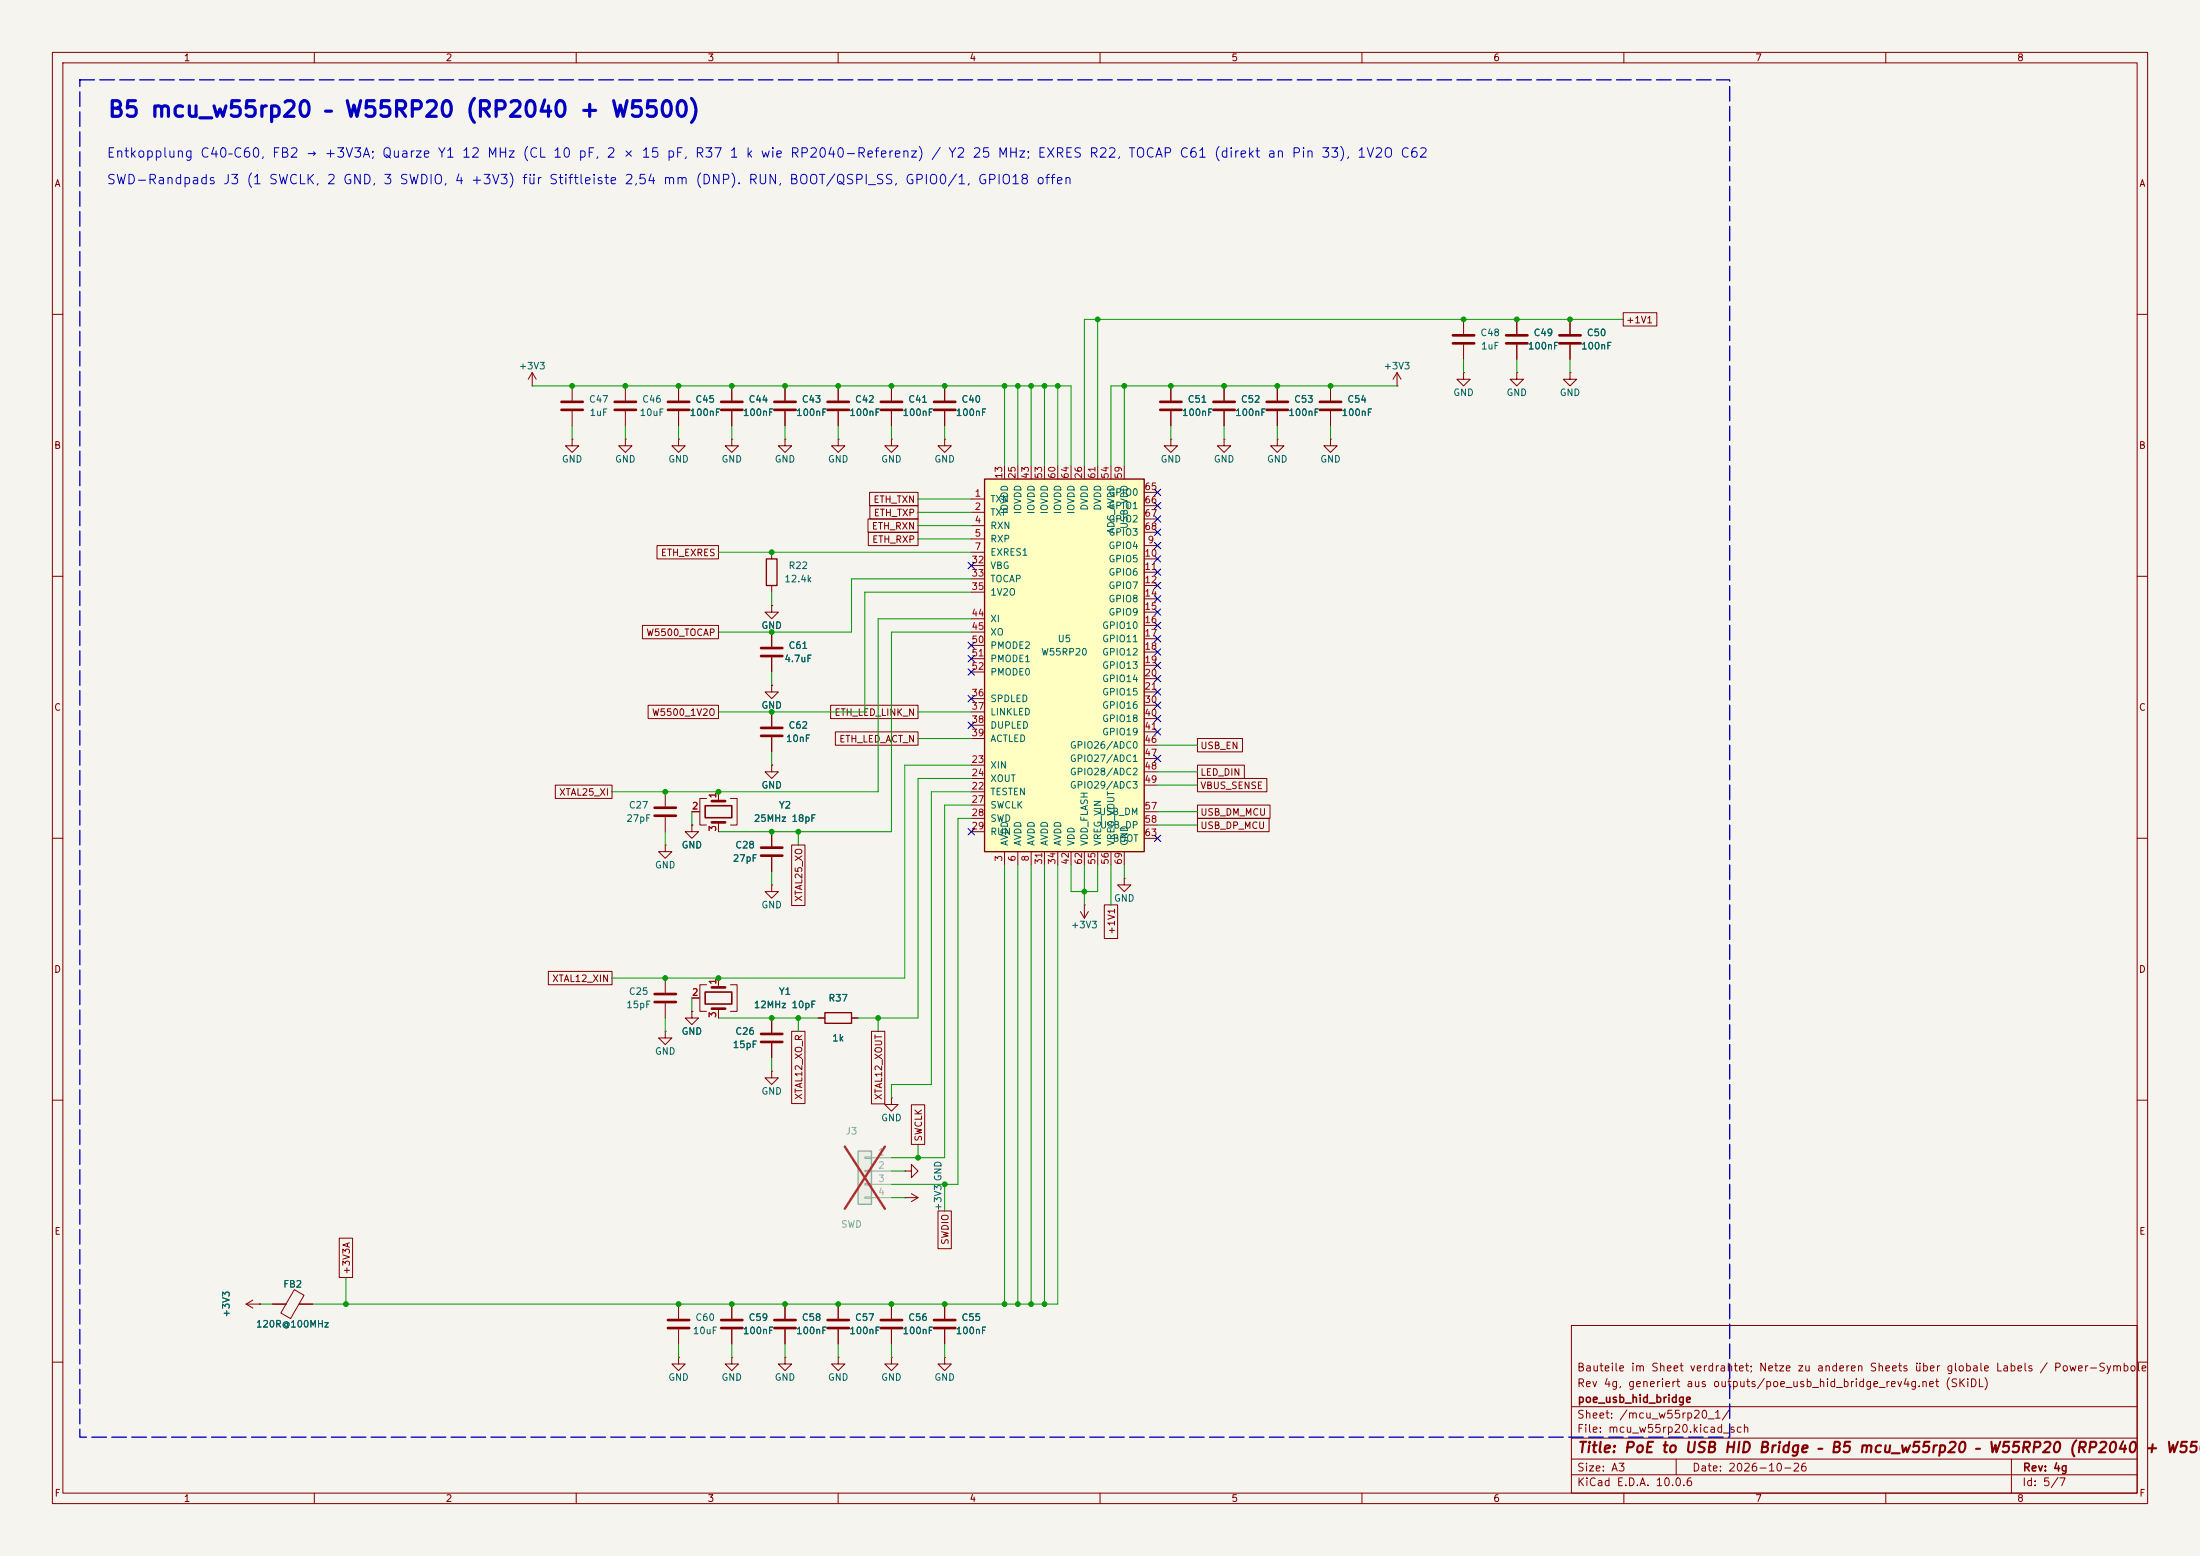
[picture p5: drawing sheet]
<svg xmlns="http://www.w3.org/2000/svg" width="420mm" height="297mm" viewBox="0 0 420 297" stroke-linecap="round" stroke-linejoin="round" font-family="sans-serif">
<path d="M0 0h420v297h-420z" fill="#f5f4ef" stroke="#f5f4ef" stroke-width=".19"/>
<g fill="none" stroke="#840000" stroke-width=".19">
<path d="M10 10h400v277h-400zM12 12h396v273h-396zM60 10v2M110 10v2M160 10v2M210 10v2M260 10v2M310 10v2M360 10v2M10 60h2M233.7 73.7v2.8M233.7 78.5v2.8"/>
<path d="M408 60h2M139.7 83.8v1.3h1.3l-1.3 1.3-1.3-1.3h1.3M139.7 83.8h.1M149.9 83.8v1.3h1.2l-1.2 1.3-1.3-1.3h1.3M149.9 83.8h.1M10 110h2M408 110h2M10 160h2M408 160h2M206.2 174l.8 1.3M207 172.7h.1M207 172.7v2.6"/>
<path d="M207.8 174l-.8 1.3M214.6 167.6v1.3h1.3l-1.3 1.3-1.2-1.3h1.2M214.6 167.6h.1M127 196.9v1.2h1.3l-1.3 1.3-1.3-1.3h1.3M127 196.9h.1M127 186.7v2.8M127 191.5v2.8M132.1 193v1.3h1.2l-1.2 1.3-1.3-1.3h1.3M132.1 193h.1M10 210h2M408 210h2M129.5 259.1v1.2h1.3l-1.3 1.3-1.2-1.3h1.2"/>
<path d="M129.5 259.1h.1M129.5 248.9v2.8M129.5 253.7v2.8M149.9 248.9v2.8M149.9 253.7v2.8M300 253h108v32h-108zM10 260h2M300 278.5h108M300 274.5h108M300 268.5h108M320 278.5v3M384 278.5v6.5"/>
<path d="M408 260h2M60 285v2M110 285v2M160 285v2M210 285v2M260 285v2M300 281.5h108M310 285v2M360 285v2"/>
</g>
<path d="M231.6 76.7h4.1M231.6 78.2h4.1M125 189.7h4M125 191.3h4M127.5 252h4.1M127.5 253.5h4.1M147.8 252h4.1M147.8 253.5h4.1" fill="none" stroke="#840000" stroke-width=".51"/>
<path d="M188 91.4h30.4v71.2h-30.4z" fill="#ffffc2"/>
<path d="M188 91.4h30.4v71.2h-30.4z" fill="none" stroke="#840000" stroke-width=".25"/>
<g fill="none" stroke="#840000" stroke-width=".19">
<path d="M139.7 73.7v2.8M139.7 78.5v2.8M223.5 73.7v2.8M223.5 78.5v2.8M243.8 73.7v2.8M243.8 78.5v2.8M254 73.7v2.8M254 78.5v2.8M266.7 73.7h.1M266.7 71.1l-.8 1.3M266.7 71.1l.8 1.3M266.7 71.1v2.6"/>
<path d="M279.4 71.1v1.3h1.3l-1.3 1.3-1.3-1.3h1.3M279.4 71.1h.1M279.4 61v2.8M279.4 65.8v2.8M289.6 71.1v1.3h1.2l-1.2 1.3-1.3-1.3h1.3M289.6 71.1h.1M289.6 61v2.8M289.6 65.8v2.8M299.7 71.1v1.3h1.3l-1.3 1.3-1.3-1.3h1.3M299.7 71.1h.1M299.7 61v2.8M299.7 65.8v2.8"/>
<path d="M185.4 95.3h2.6M185.4 97.8h2.6M191.8 88.9v2.5M194.3 88.9v2.5M196.8 88.9v2.5M199.4 88.9v2.5M201.9 88.9v2.5M204.5 88.9v2.5M207 88.9v2.5M209.5 88.9v2.5M212.1 88.9v2.5M214.6 88.9v2.5"/>
<path d="M218.4 94h2.6M218.4 96.5h2.6M218.4 99.1h2.6M223.5 83.8v1.3h1.3l-1.3 1.3-1.3-1.3h1.3M223.5 83.8h.1M233.7 83.8v1.3h1.2l-1.2 1.3-1.3-1.3h1.3M233.7 83.8h.1M243.8 83.8v1.3h1.3l-1.3 1.3-1.2-1.3h1.2M243.8 83.8h.1M254 83.8v1.3h1.3l-1.3 1.3-1.3-1.3h1.3M254 83.8h.1M185.4 100.3h2.6"/>
<path d="M185.4 102.9h2.6M185.4 105.4h2.6M185.4 108h2.6M185.4 110.5h2.6M185.4 113h2.6M185.4 118.1h2.6M218.4 104.1h2.6M218.4 106.7h2.6M218.4 109.2h2.6M218.4 111.8h2.6M218.4 114.3h2.6M218.4 116.8h2.6"/>
<path d="M218.4 119.4h2.6M218.4 101.6h2.6M147.3 130.8v1.3h1.3l-1.3 1.3-1.3-1.3h1.3M147.3 130.8h.1M147.3 135.9v2.8M185.4 133.4h2.6M185.4 135.9h2.6M185.4 138.4h2.6M185.4 120.7h2.6M185.4 123.2h2.6M185.4 125.7h2.6M185.4 128.3h2.6"/>
<path d="M218.4 121.9h2.6M218.4 124.5h2.6M218.4 127h2.6M218.4 129.5h2.6M218.4 132.1h2.6M218.4 134.6h2.6M218.4 137.2h2.6M218.4 139.7h2.6M132.1 154.9h1.5M134.9 152.4h-1.3v5.1h1.3M137.2 151.1v1.8M137.2 157v1.8"/>
<path d="M139.4 152.4h1.3v5.1h-1.3M147.3 146.1v1.2h1.3l-1.3 1.3-1.3-1.3h1.3M147.3 146.1h.1M147.3 140.7v2.8M147.3 158.8v2.7M185.4 151.1h2.6M185.4 146.1h2.6M185.4 148.6h2.6M185.4 153.7h2.6M185.4 156.2h2.6M185.4 158.8h2.6M185.4 141h2.6"/>
<path d="M218.4 142.2h2.6M218.4 144.8h2.6M218.4 147.3h2.6M218.4 149.9h2.6M218.4 154.9h2.6M218.4 157.5h2.6M147.3 168.9v1.3h1.3l-1.3 1.3-1.3-1.3h1.3M147.3 168.9h.1M147.3 163.6v2.8M191.8 162.6v2.5M194.3 162.6v2.5M196.8 162.6v2.5"/>
<path d="M199.4 162.6v2.5M201.9 162.6v2.5M204.5 162.6v2.5M207 162.6v2.5M209.5 162.6v2.5M212.1 162.6v2.5M214.6 162.6v2.5M218.4 160h2.6M170.2 209.6v1.2h1.2l-1.2 1.3-1.3-1.3h1.3M170.2 209.6h.1M172.7 228.6h.1M172.7 223.5h1.3v-1.3l1.3 1.3-1.3 1.3v-1.3"/>
<path d="M172.7 223.5h.1M172.7 228.6h2.6M174 227.8l1.3 .8M175.3 228.6l-1.3 .8M139.7 259.1v1.2h1.3l-1.3 1.3-1.3-1.3h1.3M139.7 259.1h.1M139.7 248.9v2.8M139.7 253.7v2.8M149.9 259.1v1.2h1.2l-1.2 1.3-1.3-1.3h1.3M149.9 259.1h.1M160 259.1v1.2h1.3l-1.3 1.3-1.3-1.3h1.3M160 259.1h.1"/>
<path d="M160 248.9v2.8M160 253.7v2.8M170.2 259.1v1.2h1.2l-1.2 1.3-1.3-1.3h1.3M170.2 259.1h.1M170.2 248.9v2.8M170.2 253.7v2.8M180.3 259.1v1.2h1.3l-1.3 1.3-1.2-1.3h1.2M180.3 259.1h.1M180.3 248.9v2.8M180.3 253.7v2.8"/>
</g>
<g fill="none" stroke="#840000" stroke-width=".51">
<path d="M137.7 76.7h4M137.7 78.2h4M221.5 76.7h4.1M221.5 78.2h4.1M241.8 76.7h4.1M241.8 78.2h4.1M252 76.7h4M252 78.2h4M277.4 64h4M277.4 65.5h4M287.5 64h4.1M287.5 65.5h4.1"/>
<path d="M297.7 64h4.1M297.7 65.5h4.1M145.3 138.9h4.1M135.9 152.9h2.5M135.9 157h2.5M145.3 140.5h4.1M145.3 161.8h4.1M145.3 163.3h4.1M137.7 252h4M137.7 253.5h4M158 252h4.1M158 253.5h4.1"/>
<path d="M168.1 252h4.1M168.1 253.5h4.1M178.3 252h4.1M178.3 253.5h4.1"/>
</g>
<path d="M134.6 153.8h5.1v2.3h-5.1z" fill="none" stroke="#840000" stroke-width=".3"/>
<path d="M163.8 219.7h2.6v10.2h-2.6z" fill="#ebeae8"/>
<path d="M163.8 219.7h2.6v10.2h-2.6z" fill="none" stroke="#9c9b98" stroke-width=".25"/>
<path d="M165.1 220.9h1.3v.2h-1.3zM165.1 223.4h1.3v.2h-1.3zM165.1 225.9h1.3v.3h-1.3zM165.1 228.5h1.3v.2h-1.3zM166.4 221h3.8M166.4 223.5h3.8M166.4 226.1h3.8M166.4 228.6h3.8" fill="none" stroke="#9c9b98" stroke-width=".19"/>
<path d="M161.3 218.9l7.6 11.8M168.9 218.9l-7.6 11.8" fill="none" stroke="#e12e31" stroke-width=".46"/>
<g fill="none" stroke="#840000" stroke-width=".19">
<path d="M309.9 59.7h6.4v2.5h-6.4zM101.6 73.7h.1M101.6 71.1l-.8 1.3M101.6 71.1l.8 1.3M101.6 71.1v2.6M109.2 73.7v2.8M109.2 78.5v2.8M119.4 73.7v2.8M119.4 78.5v2.8M129.5 73.7v2.8M129.5 78.5v2.8M139.7 73.7v2.8"/>
<path d="M139.7 78.5v2.8M149.9 73.7v2.8M149.9 78.5v2.8M160 73.7v2.8M160 78.5v2.8M170.2 73.7v2.8M170.2 78.5v2.8M180.3 73.7v2.8M180.3 78.5v2.8M223.5 73.7v2.8M223.5 78.5v2.8M233.7 73.7v2.8"/>
<path d="M233.7 78.5v2.8M243.8 73.7v2.8M243.8 78.5v2.8M254 73.7v2.8M254 78.5v2.8M289.6 61v2.8M289.6 65.8v2.8M299.7 61v2.8M299.7 65.8v2.8M109.2 83.8v1.3h1.3l-1.3 1.3-1.3-1.3h1.3M109.2 83.8h.1M119.4 83.8v1.3h1.2l-1.2 1.3-1.3-1.3h1.3"/>
<path d="M119.4 83.8h.1M129.5 83.8v1.3h1.3l-1.3 1.3-1.2-1.3h1.2M129.5 83.8h.1M160 83.8v1.3h1.3l-1.3 1.3-1.3-1.3h1.3M160 83.8h.1M165.7 99.1h9.6v2.5h-9.6zM166 94h9.3v2.5h-9.3zM166.1 96.5h9.2v2.6h-9.2zM170.2 83.8v1.3h1.2l-1.2 1.3-1.3-1.3h1.3M170.2 83.8h.1M180.3 83.8v1.3h1.3l-1.3 1.3-1.2-1.3h1.2M180.3 83.8h.1"/>
<path d="M122.6 119.4h14.6v2.5h-14.6zM125.4 104.1h11.8v2.6h-11.8zM147.3 115.6v1.2h1.3l-1.3 1.3-1.3-1.3h1.3M147.3 115.6h.1M147.3 105.4v1.3M147.3 111.8v1.2M165.8 101.6h9.5v2.5h-9.5zM123.7 134.6h13.5v2.6h-13.5zM147.3 130.8h.1M147.3 120.7v2.7M147.3 125.5v2.8M147.3 135.9v2.8"/>
<path d="M158.6 134.6h16.7v2.6h-16.7zM159.5 139.7h15.8v2.5h-15.8zM106 149.9h10.8v2.5h-10.8zM127 151.1v2.8M127 156v2.8M132.1 157.5v1.3h1.2l-1.2 1.2-1.3-1.2h1.3M132.1 157.5h.1M132.1 154.9h1.2M137.2 151.1v1.3M137.2 157.5v1.3M147.3 146.1h.1M147.3 140.7v2.8"/>
<path d="M147.3 158.8v2.7M228.6 146h9v2.6h-9zM228.6 148.6h13.2v2.5h-13.2zM228.6 153.7h13.9v2.5h-13.9zM228.6 141h8.6v2.5h-8.6zM228.6 156.2h13.7v2.6h-13.7zM127 161.3v1.3h1.3l-1.3 1.2-1.3-1.2h1.3M127 161.3h.1M147.3 163.6v2.8M151.1 161.3h2.6v11.5h-2.6zM210.8 172.7h2.6v6.4h-2.6zM104.7 185.4h12.1v2.6h-12.1z"/>
<path d="M132.1 193h.1M132.1 190.5h1.5M134.9 188h-1.3v5h1.3M137.2 186.7v1.8M137.2 192.5v1.8M139.4 188h1.3v5h-1.3M147.3 194.3v2.8M147.3 199.1v2.8M151.1 196.9h2.6v13.7h-2.6zM156.2 194.3h1.3M162.6 194.3h1.2M166.4 196.9h2.5v13.8h-2.5z"/>
<path d="M147.3 204.5v1.2h1.3l-1.3 1.3-1.3-1.3h1.3M147.3 204.5h.1M174 210.9h2.5v7.5h-2.5zM64.8 236.3h2.5v7.5h-2.5zM179.1 231.1h2.5v7.2h-2.5zM47 248.9h2.5M47 248.9l1.3 .8M48.3 248.2l-1.3 .7M49.5 248.9h.1M52.1 248.9h2.5M56.2 246.2l1.8 1-2.5 4.5-1.9-1.1zM57.1 248.9h2.6"/>
<path d="M139.7 248.9v2.8M139.7 253.7v2.8M149.9 248.9v2.8M149.9 253.7v2.8M160 248.9v2.8M160 253.7v2.8M170.2 248.9v2.8M170.2 253.7v2.8M180.3 248.9v2.8M180.3 253.7v2.8"/>
</g>
<path d="M146.3 106.7h2v5.1h-2zM157.5 193.3h5.1v2h-5.1z" fill="none" stroke="#840000" stroke-width=".25"/>
<g fill="none" stroke="#840000" stroke-width=".51">
<path d="M107.2 76.7h4.1M107.2 78.2h4.1M117.3 76.7h4.1M117.3 78.2h4.1M127.5 76.7h4.1M127.5 78.2h4.1M147.8 76.7h4.1M147.8 78.2h4.1M158 76.7h4.1M158 78.2h4.1M168.1 76.7h4.1M168.1 78.2h4.1"/>
<path d="M178.3 76.7h4.1M178.3 78.2h4.1M145.3 123.7h4.1M145.3 125.2h4.1M125 154.2h4M125 155.7h4M135.9 188.5h2.5M135.9 192.5h2.5M145.3 197.4h4.1M145.3 198.9h4.1"/>
</g>
<path d="M134.6 189.4h5.1v2.2h-5.1z" fill="none" stroke="#840000" stroke-width=".3"/>
<g fill="none" stroke="#009600" stroke-width=".19">
<path d="M101.6 73.7h102.9v15.2M191.8 73.7v15.2M194.3 73.7v15.2M196.8 73.7v15.2M199.4 73.7v15.2M201.9 73.7v15.2M209.5 61v27.9M214.6 73.7v15.2M266.7 73.7h-54.6v15.2M279.4 68.6v2.5M289.6 68.6v2.5M299.7 68.6v2.5"/>
<path d="M309.9 61h-102.9v27.9M109.2 81.3v2.5M119.4 81.3v2.5M129.5 81.3v2.5M139.7 81.3v2.5M149.9 81.3v2.5M160 81.3v2.5M170.2 81.3v2.5M175.3 95.3h10.1M175.3 97.8h10.1M180.3 81.3v2.5M223.5 81.3v2.5"/>
<path d="M233.7 81.3v2.5M243.8 81.3v2.5M254 81.3v2.5M137.2 105.4h48.2M147.3 113v2.6M175.3 100.3h10.1M175.3 102.9h10.1M185.4 118.1h-17.8v33h-50.8M185.4 110.5h-22.8v10.2h-25.4M185.4 113h-20.3v22.9h-27.9M147.3 128.3v2.5M175.3 135.9h10.1"/>
<path d="M185.4 120.7h-15.2v38.1h-33M127 158.8v2.5M132.1 154.9v2.6M147.3 143.5v2.6M152.4 158.8v2.5M175.3 141h10.1M185.4 151.1h-7.6v55.9h-7.6v2.6M185.4 153.7h-5.1v67.3h-10.1M185.4 156.2h-2.5v69.9h-12.7M185.4 146.1h-12.7v40.6h-55.9M185.4 148.6h-10.1v45.7h-11.5M221 157.5h7.6"/>
<path d="M221 149.9h7.6M221 154.9h7.6M221 142.2h7.6M221 147.3h7.6M147.3 166.4v2.5M191.8 165.1v83.8M194.3 165.1v83.8M196.8 165.1v83.8M199.4 165.1v83.8M201.9 165.1v83.8h-142.2M204.5 165.1v5.1h5v-5.1M207 165.1v7.6"/>
<path d="M212.1 165.1v7.6M214.6 165.1v2.5M127 194.3v2.6M132.1 190.5v2.5M137.2 194.3h19M152.4 194.3v2.6M167.6 194.3v2.6M147.3 201.9v2.6M175.3 218.4v2.6M170.2 223.5h2.5M170.2 228.6h2.5M180.3 226.1v5"/>
<path d="M49.5 248.9h2.6M66 243.8v5.1M129.5 256.5v2.6M139.7 256.5v2.6M149.9 256.5v2.6M160 256.5v2.6M170.2 256.5v2.6M180.3 256.5v2.6"/>
</g>
<g fill="none" stroke="#000084" stroke-width=".19">
<path d="M220.4 93.4l1.2 1.2M220.4 95.9l1.2 1.2M220.4 98.5l1.2 1.2M221.6 93.4l-1.2 1.2M221.6 95.9l-1.2 1.2M221.6 98.5l-1.2 1.2M184.8 107.3l1.2 1.3M186 107.3l-1.2 1.3M220.4 101l1.2 1.2M220.4 103.5l1.2 1.2M220.4 106.1l1.2 1.2M220.4 108.6l1.2 1.2"/>
<path d="M220.4 111.2l1.2 1.2M220.4 113.7l1.2 1.2M220.4 116.2l1.2 1.2M220.4 118.8l1.2 1.2M221.6 101l-1.2 1.2M221.6 103.5l-1.2 1.2M221.6 106.1l-1.2 1.2M221.6 108.6l-1.2 1.2M221.6 111.2l-1.2 1.2M221.6 113.7l-1.2 1.2M221.6 116.2l-1.2 1.2M221.6 118.8l-1.2 1.2"/>
<path d="M184.8 132.7l1.2 1.3M184.8 137.8l1.2 1.2M184.8 122.6l1.2 1.2M184.8 125.1l1.2 1.2M184.8 127.7l1.2 1.2M186 132.7l-1.2 1.3M186 137.8l-1.2 1.2M186 122.6l-1.2 1.2M186 125.1l-1.2 1.2M186 127.7l-1.2 1.2M220.4 136.6l1.2 1.2M220.4 139.1l1.2 1.2"/>
<path d="M220.4 121.3l1.2 1.2M220.4 123.9l1.2 1.2M220.4 126.4l1.2 1.2M220.4 128.9l1.2 1.2M220.4 131.5l1.2 1.2M220.4 134l1.2 1.2M221.6 136.6l-1.2 1.2M221.6 139.1l-1.2 1.2M221.6 121.3l-1.2 1.2M221.6 123.9l-1.2 1.2M221.6 126.4l-1.2 1.2M221.6 128.9l-1.2 1.2"/>
<path d="M221.6 131.5l-1.2 1.2M221.6 134l-1.2 1.2M184.8 158.1l1.2 1.3M186 158.1l-1.2 1.3M220.4 159.4l1.2 1.2M220.4 144.2l1.2 1.2M221.6 159.4l-1.2 1.2M221.6 144.2l-1.2 1.2"/>
</g>
<path d="M15.2 15.2h315v259.1h-315z" fill="none" stroke="#0000c2" stroke-width=".25" stroke-dasharray="2.8 1"/>
<g fill="#009600" stroke="#009600" stroke-width=".19">
<circle cx="149.9" cy="248.9" r=".46"/>
<circle cx="139.7" cy="248.9" r=".46"/>
<circle cx="66" cy="248.9" r=".46"/>
<circle cx="170.2" cy="248.9" r=".46"/>
<circle cx="160" cy="248.9" r=".46"/>
<circle cx="207" cy="170.2" r=".46"/>
<circle cx="180.3" cy="226.1" r=".46"/>
<circle cx="152.4" cy="158.8" r=".46"/>
<circle cx="147.3" cy="158.8" r=".46"/>
<circle cx="137.2" cy="186.7" r=".46"/>
<circle cx="152.4" cy="194.3" r=".46"/>
<circle cx="127" cy="151.1" r=".46"/>
<circle cx="147.3" cy="194.3" r=".46"/>
<circle cx="127" cy="186.7" r=".46"/>
<circle cx="191.8" cy="248.9" r=".46"/>
<circle cx="194.3" cy="248.9" r=".46"/>
<circle cx="196.8" cy="248.9" r=".46"/>
<circle cx="199.4" cy="248.9" r=".46"/>
<circle cx="167.6" cy="194.3" r=".46"/>
<circle cx="180.3" cy="248.9" r=".46"/>
<circle cx="175.3" cy="221" r=".46"/>
<circle cx="129.5" cy="73.7" r=".46"/>
<circle cx="109.2" cy="73.7" r=".46"/>
<circle cx="119.4" cy="73.7" r=".46"/>
<circle cx="129.5" cy="248.9" r=".46"/>
<circle cx="194.3" cy="73.7" r=".46"/>
<circle cx="196.8" cy="73.7" r=".46"/>
<circle cx="199.4" cy="73.7" r=".46"/>
<circle cx="201.9" cy="73.7" r=".46"/>
<circle cx="214.6" cy="73.7" r=".46"/>
<circle cx="209.5" cy="61" r=".46"/>
<circle cx="223.5" cy="73.7" r=".46"/>
<circle cx="233.7" cy="73.7" r=".46"/>
<circle cx="191.8" cy="73.7" r=".46"/>
<circle cx="180.3" cy="73.7" r=".46"/>
<circle cx="170.2" cy="73.7" r=".46"/>
<circle cx="160" cy="73.7" r=".46"/>
<circle cx="139.7" cy="73.7" r=".46"/>
<circle cx="149.9" cy="73.7" r=".46"/>
<circle cx="147.3" cy="120.7" r=".46"/>
<circle cx="147.3" cy="105.4" r=".46"/>
<circle cx="147.3" cy="135.9" r=".46"/>
<circle cx="137.2" cy="151.1" r=".46"/>
<circle cx="254" cy="73.7" r=".46"/>
<circle cx="279.4" cy="61" r=".46"/>
<circle cx="299.7" cy="61" r=".46"/>
<circle cx="289.6" cy="61" r=".46"/>
<circle cx="243.8" cy="73.7" r=".46"/>
</g>
<text font-size="3" fill="#0000c2" x="20.4" y="23.1">B5 mcu_w55rp20 – W55RP20 (RP2040 + W5500)</text>
<g font-size="2" fill="#840000">
<text x="301" y="277.8">Title: PoE to USB HID Bridge – B5 mcu_w55rp20 – W55RP20 (RP2040</text>
<text x="409.3" y="277.8">+ W550</text>
</g>
<g font-size="1.8" fill="#0000c2">
<text x="20.2" y="35.6">SWD-Randpads J3 (1 SWCLK, 2 GND, 3 SWDIO, 4 +3V3) für Stiftleiste 2,54 mm (DNP). RUN, BOOT/QSPI_SS, GPIO0/1, GPIO18 offen</text>
<text x="20.2" y="30.5">Entkopplung C40–C60, FB2 → +3V3A; Quarze Y1 12 MHz (CL 10 pF, 2 × 15 pF, R37 1 k wie RP2040-Referenz) / Y2 25 MHz; EXRES R22, TOCAP C61 (direkt an Pin 33), 1V2O C62</text>
</g>
<g font-size="1.5" fill="#840000">
<text x="300.9" y="262.1">Bauteile im Sheet verdrahtet; Netze zu anderen Sheets über globale Labels / Power-Symbole</text>
<text x="300.9" y="265.1">Rev 4g, generiert aus outputs/poe_usb_hid_bridge_rev4g.net (SKiDL)</text>
<text x="301" y="268.1">poe_usb_hid_bridge</text>
<text x="300.9" y="273.8">File: mcu_w55rp20.kicad_sch</text>
<text x="300.9" y="271.1">Sheet: /mcu_w55rp20_1/</text>
<text x="300.9" y="281.2">Size: A3</text>
<text x="322.9" y="281.2">Date: 2026-10-26</text>
<text x="386" y="281.2">Rev: 4g</text>
<text x="300.9" y="284">KiCad E.D.A. 10.0.6</text>
<text x="385.9" y="284">Id: 5/7</text>
</g>
<g font-size="1.3" fill="#840000">
<text x="35" y="12">1</text>
<text x="85" y="12">2</text>
<text x="135" y="12">3</text>
<text x="185" y="12">4</text>
<text x="235" y="12">5</text>
<text x="285" y="12">6</text>
<text x="335" y="12">7</text>
<text x="385" y="12">8</text>
<text x="10.3" y="36">A</text>
<text x="408.3" y="36">A</text>
<text x="310.3" y="62">+1V1</text>
<text x="10.2" y="86">B</text>
<text x="408.2" y="86">B</text>
<text x="166.3" y="101.4">ETH_RXN</text>
<text x="166.6" y="96.3">ETH_TXN</text>
<text x="166.7" y="98.8">ETH_TXP</text>
<text x="126.1" y="106.5">ETH_EXRES</text>
<text x="166.4" y="103.9">ETH_RXP</text>
<text x="123.3" y="121.7">W5500_TOCAP</text>
<text x="10.2" y="136">C</text>
<text x="124.4" y="136.9">W5500_1V2O</text>
<text x="159.2" y="136.9">ETH_LED_LINK_N</text>
<text x="408.2" y="136">C</text>
<text x="160.1" y="142">ETH_LED_ACT_N</text>
<text x="229" y="143.3">USB_EN</text>
<text x="229" y="148.4">LED_DIN</text>
<text x="106.6" y="152.2">XTAL25_XI</text>
<text x="229" y="150.9">VBUS_SENSE</text>
<text x="229" y="156">USB_DM_MCU</text>
<text x="229" y="158.5">USB_DP_MCU</text>
<text x="153.5" y="172.2" transform="rotate(-90 153.5 172.2)">XTAL25_XO</text>
<text x="213.1" y="178.5" transform="rotate(-90 213.1 178.5)">+1V1</text>
<text x="10.2" y="186">D</text>
<text x="408.2" y="186">D</text>
<text x="105.3" y="187.7">XTAL12_XIN</text>
<text x="153.5" y="210" transform="rotate(-90 153.5 210)">XTAL12_XO_R</text>
<text x="168.7" y="210.1" transform="rotate(-90 168.7 210.1)">XTAL12_XOUT</text>
<text x="176.3" y="218" transform="rotate(-90 176.3 218)">SWCLK</text>
<text x="10.3" y="236">E</text>
<text x="181.4" y="237.7" transform="rotate(-90 181.4 237.7)">SWDIO</text>
<text x="408.3" y="236">E</text>
<text x="67.1" y="243.4" transform="rotate(-90 67.1 243.4)">+3V3A</text>
<text x="10.3" y="286">F</text>
<text x="35" y="287">1</text>
<text x="85" y="287">2</text>
<text x="135" y="287">3</text>
<text x="185" y="287">4</text>
<text x="235" y="287">5</text>
<text x="285" y="287">6</text>
<text x="335" y="287">7</text>
<text x="385" y="287">8</text>
<text x="408.3" y="286">F</text>
</g>
<g font-size="1.3" fill="#006464">
<text x="282.5" y="64.5">C48</text>
<text x="292.7" y="64.5">C49</text>
<text x="302.8" y="64.5">C50</text>
<text x="98.9" y="70.8">+3V3</text>
<text x="264" y="70.8">+3V3</text>
<text x="282.6" y="67">1uF</text>
<text x="291.6" y="67">100nF</text>
<text x="301.7" y="67">100nF</text>
<text x="112.3" y="77.2">C47</text>
<text x="122.5" y="77.2">C46</text>
<text x="132.6" y="77.2">C45</text>
<text x="142.8" y="77.2">C44</text>
<text x="153" y="77.2">C43</text>
<text x="163.1" y="77.2">C42</text>
<text x="173.3" y="77.2">C41</text>
<text x="183.4" y="77.2">C40</text>
<text x="226.6" y="77.2">C51</text>
<text x="236.8" y="77.2">C52</text>
<text x="246.9" y="77.2">C53</text>
<text x="257.1" y="77.2">C54</text>
<text x="277.3" y="75.9">GND</text>
<text x="287.5" y="75.9">GND</text>
<text x="297.7" y="75.9">GND</text>
<text x="112.4" y="79.7">1uF</text>
<text x="122" y="79.7">10uF</text>
<text x="131.6" y="79.7">100nF</text>
<text x="141.7" y="79.7">100nF</text>
<text x="151.9" y="79.7">100nF</text>
<text x="162" y="79.7">100nF</text>
<text x="172.2" y="79.7">100nF</text>
<text x="182.4" y="79.7">100nF</text>
<text x="225.5" y="79.7">100nF</text>
<text x="235.7" y="79.7">100nF</text>
<text x="245.9" y="79.7">100nF</text>
<text x="256" y="79.7">100nF</text>
<text x="107.2" y="88.6">GND</text>
<text x="117.3" y="88.6">GND</text>
<text x="127.5" y="88.6">GND</text>
<text x="137.6" y="88.6">GND</text>
<text x="147.8" y="88.6">GND</text>
<text x="158" y="88.6">GND</text>
<text x="168.1" y="88.6">GND</text>
<text x="178.3" y="88.6">GND</text>
<text x="221.5" y="88.6">GND</text>
<text x="231.6" y="88.6">GND</text>
<text x="241.8" y="88.6">GND</text>
<text x="251.9" y="88.6">GND</text>
<text x="211.5" y="94.9">GPIO0</text>
<text x="188.9" y="96.2">TXN</text>
<text x="188.9" y="98.8">TXP</text>
<text x="188.9" y="101.3">RXN</text>
<text x="192.7" y="98.2" transform="rotate(-90 192.7 98.2)">IOVDD</text>
<text x="195.3" y="98.2" transform="rotate(-90 195.3 98.2)">IOVDD</text>
<text x="197.8" y="98.2" transform="rotate(-90 197.8 98.2)">IOVDD</text>
<text x="200.4" y="98.2" transform="rotate(-90 200.4 98.2)">IOVDD</text>
<text x="202.9" y="98.2" transform="rotate(-90 202.9 98.2)">IOVDD</text>
<text x="205.4" y="98.2" transform="rotate(-90 205.4 98.2)">IOVDD</text>
<text x="208" y="97.6" transform="rotate(-90 208 97.6)">DVDD</text>
<text x="210.5" y="97.6" transform="rotate(-90 210.5 97.6)">DVDD</text>
<text x="211.5" y="97.5">GPIO1</text>
<text x="211.5" y="100">GPIO2</text>
<text x="213.1" y="102" transform="rotate(-90 213.1 102)">ADC_AVDD</text>
<text x="215.6" y="101.1" transform="rotate(-90 215.6 101.1)">USB_VDD</text>
<text x="188.9" y="103.8">RXP</text>
<text x="188.9" y="106.4">EXRES1</text>
<text x="211.5" y="105.1">GPIO4</text>
<text x="211.5" y="107.6">GPIO5</text>
<text x="211.5" y="102.6">GPIO3</text>
<text x="149.6" y="111.5">12.4k</text>
<text x="150.4" y="108.9">R22</text>
<text x="188.9" y="108.9">VBG</text>
<text x="188.9" y="111.5">TOCAP</text>
<text x="188.9" y="114">1V2O</text>
<text x="211.5" y="110.2">GPIO6</text>
<text x="211.5" y="112.7">GPIO7</text>
<text x="188.9" y="119.1">XI</text>
<text x="211.5" y="115.3">GPIO8</text>
<text x="211.5" y="117.8">GPIO9</text>
<text x="145.3" y="120.3">GND</text>
<text x="150.4" y="124.2">C61</text>
<text x="188.9" y="121.6">XO</text>
<text x="188.9" y="124.2">PMODE2</text>
<text x="198.7" y="125.4">W55RP20</text>
<text x="201.8" y="122.9">U5</text>
<text x="210.3" y="120.3">GPIO10</text>
<text x="210.3" y="122.9">GPIO11</text>
<text x="210.3" y="125.4">GPIO12</text>
<text x="149.6" y="126.7">4.7uF</text>
<text x="188.9" y="126.7">PMODE1</text>
<text x="188.9" y="129.2">PMODE0</text>
<text x="210.3" y="128">GPIO13</text>
<text x="210.3" y="130.5">GPIO14</text>
<text x="145.3" y="135.6">GND</text>
<text x="188.9" y="134.3">SPDLED</text>
<text x="188.9" y="136.9">LINKLED</text>
<text x="210.3" y="133">GPIO15</text>
<text x="210.3" y="135.6">GPIO16</text>
<text x="149.9" y="141.9">10nF</text>
<text x="150.4" y="139.4">C62</text>
<text x="188.9" y="139.4">DUPLED</text>
<text x="188.9" y="141.9">ACTLED</text>
<text x="204.1" y="143.2">GPIO26/ADC0</text>
<text x="210.3" y="138.1">GPIO18</text>
<text x="210.3" y="140.7">GPIO19</text>
<text x="188.9" y="147">XIN</text>
<text x="188.9" y="149.6">XOUT</text>
<text x="204.1" y="145.7">GPIO27/ADC1</text>
<text x="204.1" y="148.3">GPIO28/ADC2</text>
<text x="119.9" y="154.6">C27</text>
<text x="145.3" y="150.8">GND</text>
<text x="148.6" y="154.6">Y2</text>
<text x="188.9" y="152.1">TESTEN</text>
<text x="188.9" y="154.6">SWCLK</text>
<text x="204.1" y="150.8">GPIO29/ADC3</text>
<text x="209.7" y="155.9">USB_DM</text>
<text x="119.5" y="157.2">27pF</text>
<text x="143.8" y="157.2">25MHz 18pF</text>
<text x="188.9" y="157.2">SWD</text>
<text x="188.9" y="159.7">RUN</text>
<text x="192.7" y="161.6" transform="rotate(-90 192.7 161.6)">AVDD</text>
<text x="195.3" y="161.6" transform="rotate(-90 195.3 161.6)">AVDD</text>
<text x="197.8" y="161.6" transform="rotate(-90 197.8 161.6)">AVDD</text>
<text x="200.4" y="161.6" transform="rotate(-90 200.4 161.6)">AVDD</text>
<text x="202.9" y="161.6" transform="rotate(-90 202.9 161.6)">AVDD</text>
<text x="205.4" y="161.6" transform="rotate(-90 205.4 161.6)">VDD</text>
<text x="208" y="161.6" transform="rotate(-90 208 161.6)">VDD_FLASH</text>
<text x="209.9" y="158.4">USB_DP</text>
<text x="210.5" y="161.6" transform="rotate(-90 210.5 161.6)">VREG_VIN</text>
<text x="212.3" y="161">BOOT</text>
<text x="213.1" y="161.6" transform="rotate(-90 213.1 161.6)">VREG_VOUT</text>
<text x="215.6" y="161.6" transform="rotate(-90 215.6 161.6)">GND</text>
<text x="124.9" y="166.1">GND</text>
<text x="130" y="162.3">GND</text>
<text x="139.8" y="164.8">27pF</text>
<text x="140.3" y="162.3">C28</text>
<text x="145.3" y="173.7">GND</text>
<text x="212.6" y="172.4">GND</text>
<text x="204.3" y="177.5">+3V3</text>
<text x="119.9" y="190.2">C25</text>
<text x="148.6" y="190.2">Y1</text>
<text x="158" y="191.5">R37</text>
<text x="119.5" y="192.7">15pF</text>
<text x="130" y="197.8">GND</text>
<text x="140.3" y="197.8">C26</text>
<text x="143.8" y="192.7">12MHz 10pF</text>
<text x="124.9" y="201.6">GND</text>
<text x="139.8" y="200.4">15pF</text>
<text x="158.8" y="199.1">1k</text>
<text x="145.3" y="209.2">GND</text>
<text x="168.1" y="214.3">GND</text>
<text x="180" y="225.6" transform="rotate(-90 180 225.6)">GND</text>
<text x="180" y="231.3" transform="rotate(-90 180 231.3)">+3V3</text>
<text x="44.1" y="251.6" transform="rotate(-90 44.1 251.6)">+3V3</text>
<text x="54" y="246.1">FB2</text>
<text x="48.8" y="253.7">120R@100MHz</text>
<text x="132.2" y="255">10uF</text>
<text x="132.6" y="252.4">C60</text>
<text x="141.7" y="255">100nF</text>
<text x="142.8" y="252.4">C59</text>
<text x="151.9" y="255">100nF</text>
<text x="153" y="252.4">C58</text>
<text x="162" y="255">100nF</text>
<text x="163.1" y="252.4">C57</text>
<text x="172.2" y="255">100nF</text>
<text x="173.3" y="252.4">C56</text>
<text x="182.4" y="255">100nF</text>
<text x="183.4" y="252.4">C55</text>
<text x="127.5" y="263.9">GND</text>
<text x="137.6" y="263.9">GND</text>
<text x="147.8" y="263.9">GND</text>
<text x="158" y="263.9">GND</text>
<text x="168.1" y="263.9">GND</text>
<text x="178.3" y="263.9">GND</text>
</g>
<g font-size="1.3" fill="#a90000">
<text x="186" y="95.1">1</text>
<text x="191.6" y="91.5" transform="rotate(-90 191.6 91.5)">13</text>
<text x="194.2" y="91.5" transform="rotate(-90 194.2 91.5)">25</text>
<text x="196.7" y="91.5" transform="rotate(-90 196.7 91.5)">43</text>
<text x="199.3" y="91.5" transform="rotate(-90 199.3 91.5)">53</text>
<text x="201.8" y="91.5" transform="rotate(-90 201.8 91.5)">60</text>
<text x="204.3" y="91.5" transform="rotate(-90 204.3 91.5)">64</text>
<text x="206.9" y="91.5" transform="rotate(-90 206.9 91.5)">26</text>
<text x="209.4" y="91.5" transform="rotate(-90 209.4 91.5)">61</text>
<text x="212" y="91.5" transform="rotate(-90 212 91.5)">54</text>
<text x="214.5" y="91.5" transform="rotate(-90 214.5 91.5)">59</text>
<text x="218.4" y="93.8">65</text>
<text x="186" y="97.7">2</text>
<text x="186" y="100.2">4</text>
<text x="218.4" y="96.4">66</text>
<text x="218.4" y="98.9">67</text>
<text x="218.4" y="101.5">68</text>
<text x="185.4" y="107.8">32</text>
<text x="186" y="102.7">5</text>
<text x="186" y="105.3">7</text>
<text x="218.4" y="106.5">10</text>
<text x="219" y="104">9</text>
<text x="185.4" y="110.4">33</text>
<text x="185.4" y="112.9">35</text>
<text x="218.4" y="109.1">11</text>
<text x="218.4" y="111.6">12</text>
<text x="185.4" y="118">44</text>
<text x="218.4" y="114.2">14</text>
<text x="218.4" y="116.7">15</text>
<text x="218.4" y="119.2">16</text>
<text x="185.4" y="120.5">45</text>
<text x="185.4" y="123.1">50</text>
<text x="185.4" y="125.6">51</text>
<text x="218.4" y="121.8">17</text>
<text x="218.4" y="124.3">18</text>
<text x="185.4" y="128.1">52</text>
<text x="218.4" y="126.9">19</text>
<text x="218.4" y="129.4">20</text>
<text x="218.4" y="131.9">21</text>
<text x="185.4" y="133.2">36</text>
<text x="185.4" y="135.8">37</text>
<text x="218.4" y="134.5">30</text>
<text x="218.4" y="137">40</text>
<text x="185.4" y="138.3">38</text>
<text x="185.4" y="140.8">39</text>
<text x="218.4" y="139.6">41</text>
<text x="218.4" y="142.1">46</text>
<text x="185.4" y="145.9">23</text>
<text x="185.4" y="148.5">24</text>
<text x="218.4" y="144.6">47</text>
<text x="218.4" y="147.2">48</text>
<text x="218.4" y="149.7">49</text>
<text x="132" y="154.8">2</text>
<text x="137" y="152.5" transform="rotate(-90 137 152.5)">1</text>
<text x="185.4" y="151">22</text>
<text x="185.4" y="153.5">27</text>
<text x="218.4" y="154.8">57</text>
<text x="137" y="158.8" transform="rotate(-90 137 158.8)">3</text>
<text x="185.4" y="156.1">28</text>
<text x="185.4" y="158.6">29</text>
<text x="218.4" y="157.3">58</text>
<text x="218.4" y="159.9">63</text>
<text x="191.6" y="164.6" transform="rotate(-90 191.6 164.6)">3</text>
<text x="194.2" y="164.6" transform="rotate(-90 194.2 164.6)">6</text>
<text x="196.7" y="164.6" transform="rotate(-90 196.7 164.6)">8</text>
<text x="199.3" y="165.2" transform="rotate(-90 199.3 165.2)">31</text>
<text x="201.8" y="165.2" transform="rotate(-90 201.8 165.2)">34</text>
<text x="204.3" y="165.2" transform="rotate(-90 204.3 165.2)">42</text>
<text x="206.9" y="165.2" transform="rotate(-90 206.9 165.2)">62</text>
<text x="209.4" y="165.2" transform="rotate(-90 209.4 165.2)">55</text>
<text x="212" y="165.2" transform="rotate(-90 212 165.2)">56</text>
<text x="214.5" y="165.2" transform="rotate(-90 214.5 165.2)">69</text>
<text x="132" y="190.4">2</text>
<text x="137" y="188.1" transform="rotate(-90 137 188.1)">1</text>
<text x="137" y="194.4" transform="rotate(-90 137 194.4)">3</text>
</g>
<g font-size="1.3" fill="#939391">
<text x="161.3" y="216.9">J3</text>
<text x="160.5" y="234.6">SWD</text>
</g>
<g font-size="1.3" fill="#a5a4a2">
<text x="167.5" y="220.8">1</text>
<text x="167.5" y="223.4">2</text>
<text x="167.5" y="225.9">3</text>
<text x="167.5" y="228.5">4</text>
</g>
</svg>
